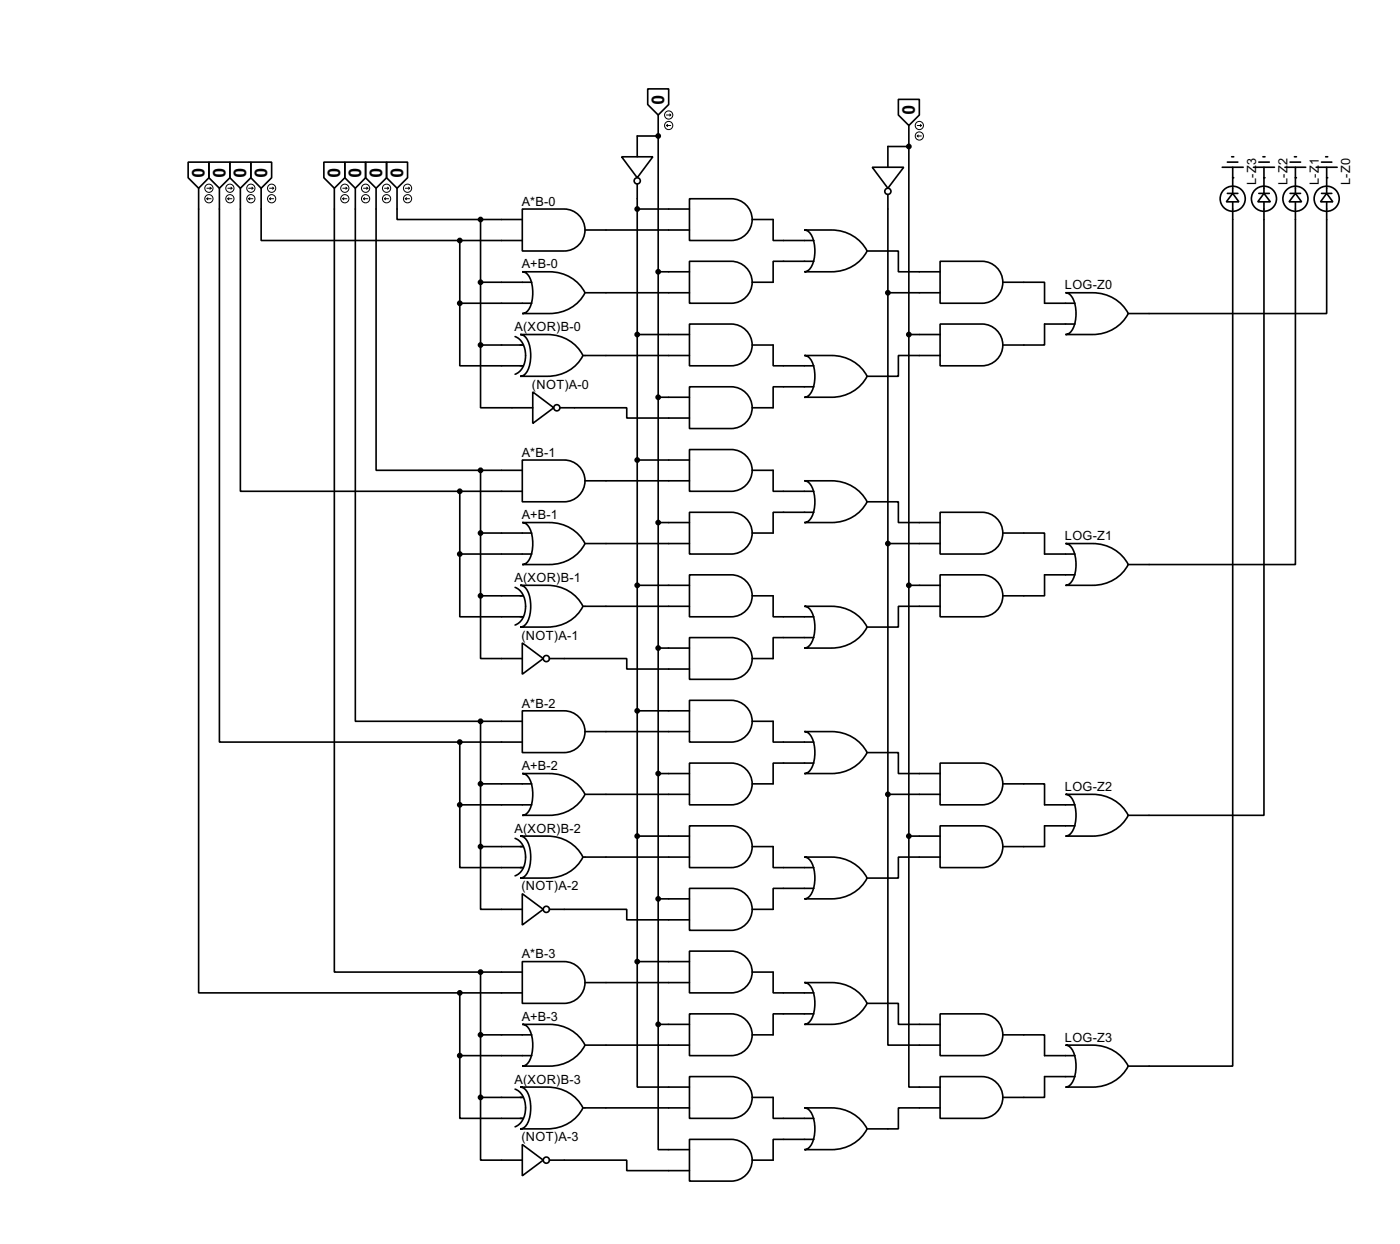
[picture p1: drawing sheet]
<svg xmlns="http://www.w3.org/2000/svg" width="340mm" height="302mm" viewBox="0 0 340 302" stroke-linecap="round" stroke-linejoin="round" font-family="sans-serif">
<g fill="none" stroke="#000" stroke-width=".4">
<path d="M45.8 39.4h5v3.8l-2.5 2.6-2.5-2.6zM50.8 39.4h5.1v3.8l-2.5 2.6-2.6-2.6zM55.9 39.4h5.1v3.8l-2.5 2.6-2.6-2.6zM61 39.4h5.1v3.8l-2.6 2.6-2.5-2.6zM78.8 39.4h5.1v3.8l-2.6 2.6-2.5-2.6zM83.9 39.4h5v3.8l-2.5 2.6-2.5-2.6zM88.9 39.4h5.1v3.8l-2.5 2.6-2.6-2.6zM94 39.4h5.1v3.8l-2.5 2.6-2.6-2.6zM151.2 38.1h7.6l-3.8 5.1zM157.5 21.6h5.1v3.8l-2.5 2.6-2.6-2.6zM160.1 33.1h-5.1v5M160.1 28v221"/>
<path d="M218.5 24.2h5.1v3.8l-2.6 2.5-2.5-2.5zM221 35.6h-5.1v5.1M221 30.5v172.7M298.5 39.4h2.5M299.5 38.1h.5M306.1 39.4h2.6M307.1 38.1h.5M313.7 39.4h2.6M314.8 38.1h.5M321.4 39.4h2.5M322.4 38.1h.5M48.3 45.8v195.5h63.5"/>
<path d="M53.4 45.8v134.6h58.4M58.5 45.8v73.6h53.3M63.5 45.8v12.7h48.3M81.3 45.8v190.5h35.6M86.4 45.8v129.5h30.5M91.5 45.8v68.5h25.4M96.6 45.8v7.6h20.3M111.8 58.5h15.2M111.8 58.5v15.2M116.9 53.4h10.1M116.9 53.4v30.5M127 50.8h10.2a5.1 5.1 0 0 1 5.1 5.1 5.1 5.1 0 0 1-5.1 5.1h-10.2z"/>
<path d="M142.3 55.9h25.4M155 44.7v189M155 50.8h12.7M167.7 48.3h10.1a5.1 5.1 0 0 1 5.1 5.1 5.1 5.1 0 0 1-5.1 5.1h-10.1zM182.9 53.4h5.1v5.1h9.9M195.6 55.9h6.6a9.6 9.6 0 0 1 8.7 5.1 9.6 9.6 0 0 1-8.7 5.1h-6.6a3.2 3.2 0 0 0 2.4-3.2 7.7 7.7 0 0 0-1.4-6.6zM212.1 40.7h7.7l-3.9 5.1zM215.9 47.3v145.8M297.2 40.7h5.1M298.5 47h2.5M299.8 47l1.5 2.1h-3.1zM299.8 49.1v210h-25.4"/>
<path d="M299.8 40.7v6.3M304.8 40.7h5.1M306.1 47h2.6M307.4 47l1.5 2.1h-3zM307.4 49.1v149.1h-33M307.4 40.7v6.3M312.5 40.7h5M313.7 47h2.6M315 47l1.5 2.1h-3zM315 49.1v88.1h-40.6M315 40.7v6.3M320.1 40.7h5.1"/>
<path d="M321.4 47h2.5M322.6 47l1.5 2.1h-3zM322.6 49.1v27.1h-48.2M322.6 40.7v6.3M111.8 73.7v15.2h15.5M111.8 73.7h17.5M116.9 68.6h12.4M127 66.1h6.6a9.5 9.5 0 0 1 8.7 5.1 9.5 9.5 0 0 1-8.7 5h-6.6a3.1 3.1 0 0 0 2.4-3.1 7.8 7.8 0 0 0-1.3-6.6zM142.3 71.2h25.4M160.1 66.1h7.6M167.7 63.5h10.1a5.1 5.1 0 0 1 5.1 5.1 5.1 5.1 0 0 1-5.1 5.1h-10.1zM167.7 78.8h10.1a5.1 5.1 0 0 1 5.1 5 5.1 5.1 0 0 1-5.1 5.1h-10.1z"/>
<path d="M197.9 63.5h-9.9v5.1h-5.1M210.9 61h7.6v5.1h10.1M215.9 71.2h12.7M228.6 63.5h10.2a5.1 5.1 0 0 1 5.1 5.1 5.1 5.1 0 0 1-5.1 5.1h-10.2zM228.6 78.8h10.2a5.1 5.1 0 0 1 5.1 5 5.1 5.1 0 0 1-5.1 5.1h-10.2zM243.9 68.6h10.1v5.1h7.4M259.1 71.2h6.6a9.6 9.6 0 0 1 8.7 5 9.6 9.6 0 0 1-8.7 5.1h-6.6a3.2 3.2 0 0 0 2.4-3.1 7.6 7.6 0 0 0-1.4-6.6zM261.4 78.8h-7.4v5.1h-10.1M116.9 83.9v15.2h12.7M116.9 83.9h10.4M125.3 81.8a5.1 5.1 0 0 1 2.3 6.2 4 4 0 0 1-2.3 3M126.5 81.3h6.6a9.5 9.5 0 0 1 8.7 5.1 9.5 9.5 0 0 1-8.7 5.1h-6.6a3.2 3.2 0 0 0 2.4-3.2 7.8 7.8 0 0 0-1.3-6.6z"/>
<path d="M129.6 95.3l5.1 3.8-5.1 3.8zM136.2 99.1h16.2v2.5h15.3M141.8 86.4h25.9M155 81.3h12.7M160.1 96.6h7.6M167.7 94h10.1a5.1 5.1 0 0 1 5.1 5.1 5.1 5.1 0 0 1-5.1 5.1h-10.1zM182.9 83.9h5.1v5h9.9M195.6 86.4h6.6a9.6 9.6 0 0 1 8.7 5.1 9.6 9.6 0 0 1-8.7 5.1h-6.6a3.2 3.2 0 0 0 2.4-3.2 7.6 7.6 0 0 0-1.4-6.6zM197.9 94h-9.9v5.1h-5.1M221 81.3h7.6M228.6 86.4h-10.1v5.1h-7.6M111.8 119.4h15.2"/>
<path d="M111.8 119.4v15.3M116.9 114.3v30.5M116.9 114.3h10.1M127 111.8h10.2a5.1 5.1 0 0 1 5.1 5.1 5.1 5.1 0 0 1-5.1 5.1h-10.2zM142.3 116.9h25.4M155 111.8h12.7M167.7 109.3h10.1a5.1 5.1 0 0 1 5.1 5 5.1 5.1 0 0 1-5.1 5.1h-10.1zM182.9 114.3h5.1v5.1h9.9M195.6 116.9h6.6a9.6 9.6 0 0 1 8.7 5.1 9.6 9.6 0 0 1-8.7 5h-6.6a3.2 3.2 0 0 0 2.4-3.1 7.7 7.7 0 0 0-1.4-6.6zM111.8 134.7v15.2h15.5M111.8 134.7h17.5M116.9 129.6h12.4"/>
<path d="M127 127h6.6a9.5 9.5 0 0 1 8.7 5.1 9.5 9.5 0 0 1-8.7 5.1h-6.6a3.2 3.2 0 0 0 2.4-3.1 7.8 7.8 0 0 0-1.3-6.7zM142.3 132.1h25.4M160.1 127h7.6M167.7 124.5h10.1a5.1 5.1 0 0 1 5.1 5.1 5.1 5.1 0 0 1-5.1 5.1h-10.1zM167.7 139.7h10.1a5.1 5.1 0 0 1 5.1 5.1 5.1 5.1 0 0 1-5.1 5.1h-10.1zM197.9 124.5h-9.9v5.1h-5.1M210.9 122h7.6v5h10.1M215.9 132.1h12.7M228.6 124.5h10.2a5.1 5.1 0 0 1 5.1 5.1 5.1 5.1 0 0 1-5.1 5.1h-10.2zM228.6 139.7h10.2a5.1 5.1 0 0 1 5.1 5.1 5.1 5.1 0 0 1-5.1 5.1h-10.2zM243.9 129.6h10.1v5.1h7.4M259.1 132.1h6.6a9.6 9.6 0 0 1 8.7 5.1 9.6 9.6 0 0 1-8.7 5.1h-6.6a3.2 3.2 0 0 0 2.4-3.2 7.7 7.7 0 0 0-1.4-6.6z"/>
<path d="M261.4 139.7h-7.4v5.1h-10.1M116.9 144.8v15.3h10.1M116.9 144.8h10.4M125.3 142.8a5.2 5.2 0 0 1 2.3 6.2 3.9 3.9 0 0 1-2.3 2.9M126.5 142.3h6.6a9.5 9.5 0 0 1 8.7 5.1 9.5 9.5 0 0 1-8.7 5h-6.6a3.1 3.1 0 0 0 2.4-3.1 7.8 7.8 0 0 0-1.3-6.6zM127 156.3l5.1 3.8-5.1 3.8zM141.8 147.4h25.9M155 142.3h12.7M160.1 157.5h7.6M167.7 155h10.1a5.1 5.1 0 0 1 5.1 5 5.1 5.1 0 0 1-5.1 5.1h-10.1zM182.9 144.8h5.1v5.1h9.9M195.6 147.4h6.6a9.6 9.6 0 0 1 8.7 5 9.6 9.6 0 0 1-8.7 5.1h-6.6a3.2 3.2 0 0 0 2.4-3.1 7.6 7.6 0 0 0-1.4-6.6z"/>
<path d="M197.9 155h-9.9v5.1h-5.1M221 142.3h7.6M228.6 147.4h-10.1v5h-7.6M116.9 175.3v30.5M116.9 175.3h10.1M127 172.8h10.2a5.1 5.1 0 0 1 5.1 5 5.1 5.1 0 0 1-5.1 5.1h-10.2zM133.6 160.1h18.8v2.5h15.3M142.3 177.8h25.4M155 172.8h12.7M167.7 170.2h10.1a5.1 5.1 0 0 1 5.1 5.1 5.1 5.1 0 0 1-5.1 5.1h-10.1zM182.9 175.3h5.1v5.1h9.9M195.6 177.8h6.6a9.6 9.6 0 0 1 8.7 5.1 9.6 9.6 0 0 1-8.7 5.1h-6.6a3.2 3.2 0 0 0 2.4-3.1 7.7 7.7 0 0 0-1.4-6.7z"/>
<path d="M111.8 195.6v15.3h15.5M111.8 180.4v15.2M111.8 180.4h15.2M111.8 195.6h17.5M116.9 190.5h12.4M127 188h6.6a9.5 9.5 0 0 1 8.7 5.1 9.5 9.5 0 0 1-8.7 5.1h-6.6a3.2 3.2 0 0 0 2.4-3.2 7.7 7.7 0 0 0-1.3-6.6zM142.3 193.1h25.4M160.1 188h7.6M167.7 185.5h10.1a5.1 5.1 0 0 1 5.1 5 5.1 5.1 0 0 1-5.1 5.1h-10.1zM197.9 185.5h-9.9v5h-5.1M210.9 182.9h7.6v5.1h10.1M215.9 193.1v60.9h12.7"/>
<path d="M215.9 193.1h12.7M228.6 185.5h10.2a5.1 5.1 0 0 1 5.1 5 5.1 5.1 0 0 1-5.1 5.1h-10.2zM243.9 190.5h10.1v5.1h7.4M259.1 193.1h6.6a9.6 9.6 0 0 1 8.7 5.1 9.6 9.6 0 0 1-8.7 5h-6.6a3.2 3.2 0 0 0 2.4-3.1 7.7 7.7 0 0 0-1.4-6.6zM116.9 205.8v15.2h10.1M116.9 205.8h10.4M125.3 203.8a5.1 5.1 0 0 1 2.3 6.1 3.9 3.9 0 0 1-2.3 3M126.5 203.2h6.6a9.5 9.5 0 0 1 8.7 5.1 9.5 9.5 0 0 1-8.7 5.1h-6.6a3.2 3.2 0 0 0 2.4-3.1 7.8 7.8 0 0 0-1.3-6.7zM127 217.2l5.1 3.8-5.1 3.8zM141.8 208.3h25.9M155 203.2h12.7M160.1 218.5h7.6"/>
<path d="M167.7 200.7h10.1a5.1 5.1 0 0 1 5.1 5.1 5.1 5.1 0 0 1-5.1 5.1h-10.1zM167.7 215.9h10.1a5.1 5.1 0 0 1 5.1 5.1 5.1 5.1 0 0 1-5.1 5.1h-10.1zM182.9 205.8h5.1v5.1h9.9M195.6 208.3h6.6a9.6 9.6 0 0 1 8.7 5.1 9.6 9.6 0 0 1-8.7 5.1h-6.6a3.2 3.2 0 0 0 2.4-3.2 7.7 7.7 0 0 0-1.4-6.6zM197.9 215.9h-9.9v5.1h-5.1M221 203.2v61h7.6M221 203.2h7.6M228.6 200.7h10.2a5.1 5.1 0 0 1 5.1 5.1 5.1 5.1 0 0 1-5.1 5.1h-10.2zM228.6 208.3h-10.1v5.1h-7.6M261.4 200.7h-7.4v5.1h-10.1M116.9 236.3v30.4M116.9 236.3h10.1"/>
<path d="M127 233.7h10.2a5.1 5.1 0 0 1 5.1 5.1 5.1 5.1 0 0 1-5.1 5.1h-10.2zM133.6 221h18.8v2.6h15.3M142.3 238.8h25.4M155 233.7v30.5h12.7M155 233.7h12.7M167.7 231.2h10.1a5.1 5.1 0 0 1 5.1 5 5.1 5.1 0 0 1-5.1 5.1h-10.1zM182.9 236.3h5.1v5h9.9M195.6 238.8h6.6a9.6 9.6 0 0 1 8.7 5.1 9.6 9.6 0 0 1-8.7 5.1h-6.6a3.2 3.2 0 0 0 2.4-3.2 7.6 7.6 0 0 0-1.4-6.6zM111.8 256.6v15.2h15.5M111.8 241.3v15.3M111.8 241.3h15.2M111.8 256.6h17.5"/>
<path d="M116.9 251.5h12.4M127 249h6.6a9.5 9.5 0 0 1 8.7 5 9.5 9.5 0 0 1-8.7 5.1h-6.6a3.2 3.2 0 0 0 2.4-3.1 7.7 7.7 0 0 0-1.3-6.6zM142.3 254h25.4M160.1 249v30.4h7.6M160.1 249h7.6M167.7 246.4h10.1a5.1 5.1 0 0 1 5.1 5.1 5.1 5.1 0 0 1-5.1 5.1h-10.1zM197.9 246.4h-9.9v5.1h-5.1M210.9 243.9h7.6v5.1h10.1M228.6 246.4h10.2a5.1 5.1 0 0 1 5.1 5.1 5.1 5.1 0 0 1-5.1 5.1h-10.2zM243.9 251.5h10.1v5.1h7.4M259.1 254h6.6a9.6 9.6 0 0 1 8.7 5.1 9.6 9.6 0 0 1-8.7 5.1h-6.6a3.2 3.2 0 0 0 2.4-3.1 7.7 7.7 0 0 0-1.4-6.7zM116.9 266.7v15.3h10.1"/>
<path d="M116.9 266.7h10.4M125.3 264.7a5.1 5.1 0 0 1 2.3 6.2 4 4 0 0 1-2.3 3M126.5 264.2h6.6a9.5 9.5 0 0 1 8.7 5.1 9.5 9.5 0 0 1-8.7 5.1h-6.6a3.2 3.2 0 0 0 2.4-3.2 7.7 7.7 0 0 0-1.3-6.6zM127 278.2l5.1 3.8-5.1 3.8zM141.8 269.3h25.9M167.7 261.7h10.1a5.1 5.1 0 0 1 5.1 5 5.1 5.1 0 0 1-5.1 5.1h-10.1zM167.7 276.9h10.1a5.1 5.1 0 0 1 5.1 5.1 5.1 5.1 0 0 1-5.1 5.1h-10.1zM182.9 266.7h5.1v5.1h9.9M195.6 269.3h6.6a9.6 9.6 0 0 1 8.7 5.1 9.6 9.6 0 0 1-8.7 5h-6.6a3.2 3.2 0 0 0 2.4-3.1 7.7 7.7 0 0 0-1.4-6.6zM197.9 276.9h-9.9v5.1h-5.1M228.6 261.7h10.2a5.1 5.1 0 0 1 5.1 5 5.1 5.1 0 0 1-5.1 5.1h-10.2zM228.6 269.3h-10.1v5.1h-7.6"/>
<path d="M261.4 261.7h-7.4v5h-10.1M133.6 282h18.8v2.5h15.3"/>
<circle cx="154.9" cy="44" r=".75"/>
<circle cx="215.9" cy="46.5" r=".75"/>
<circle cx="299.7" cy="48.3" r="3.1"/>
<circle cx="307.3" cy="48.3" r="3.1"/>
<circle cx="315" cy="48.3" r="3.1"/>
<circle cx="322.6" cy="48.3" r="3.1"/>
<circle cx="135.4" cy="99.1" r=".75"/>
<circle cx="132.8" cy="160.1" r=".75"/>
<circle cx="132.8" cy="221" r=".75"/>
<circle cx="132.8" cy="282" r=".75"/>
</g>
<g fill="#000">
<circle cx="160.1" cy="33.1" r=".2"/>
<circle cx="221" cy="35.6" r=".2"/>
<circle cx="299.8" cy="43.2" r=".2"/>
<circle cx="307.4" cy="43.2" r=".2"/>
<circle cx="315" cy="43.2" r=".2"/>
<circle cx="322.6" cy="43.2" r=".2"/>
</g>
<g fill="none" stroke="#000" stroke-width=".24">
<path d="M162.1 28h1M162.1 30.5l.3 .3M162.1 30.5h1M162.4 30.3l-.3 .2M162.9 27.7l.2 .3M163.1 28l-.2 .2M223.1 30.5h1M223.1 33.1l.2 .2M223.1 33.1h1M223.3 32.8l-.2 .3M223.8 30.3l.3 .2M224.1 30.5l-.3 .3"/>
<path d="M50.3 45.8h1.1M50.3 48.3h1.1M50.3 48.3l.3 .3M50.6 48.1l-.3 .2M51.1 45.5l.3 .3M51.4 45.8l-.3 .2M55.4 45.8h1M55.4 48.3h1M55.4 48.3l.3 .3M55.7 48.1l-.3 .2M56.2 45.5l.2 .3M56.4 45.8l-.2 .2"/>
<path d="M60.5 45.8h1M60.5 48.3h1M60.5 48.3l.3 .3M60.8 48.1l-.3 .2M61.3 45.5l.2 .3M61.5 45.8l-.2 .2M65.6 45.8h1M65.6 48.3h1M65.6 48.3l.2 .3M65.8 48.1l-.2 .2M66.3 45.5l.3 .3M66.6 45.8l-.3 .2"/>
<path d="M83.4 45.8h1M83.4 48.3h1M83.4 48.3l.2 .3M83.6 48.1l-.2 .2M84.1 45.5l.3 .3M84.4 45.8l-.3 .2M88.4 45.8h1.1M88.4 48.3h1.1M88.4 48.3l.3 .3M88.7 48.1l-.3 .2M89.2 45.5l.3 .3M89.5 45.8l-.3 .2"/>
<path d="M93.5 45.8h1M93.5 48.3h1M93.5 48.3l.3 .3M93.8 48.1l-.3 .2M94.3 45.5l.2 .3M94.5 45.8l-.2 .2M98.6 45.8h1M98.6 48.3l.3 .3M98.6 48.3h1M98.9 48.1l-.3 .2M99.4 45.5l.2 .3M99.6 45.8l-.2 .2"/>
<circle cx="162.6" cy="30.5" r="1"/>
<circle cx="162.6" cy="28" r="1"/>
<circle cx="223.5" cy="33.1" r="1"/>
<circle cx="223.5" cy="30.5" r="1"/>
<circle cx="50.8" cy="48.3" r="1"/>
<circle cx="50.8" cy="45.8" r="1"/>
<circle cx="55.9" cy="48.3" r="1"/>
<circle cx="55.9" cy="45.8" r="1"/>
<circle cx="61" cy="45.8" r="1"/>
<circle cx="61" cy="48.3" r="1"/>
<circle cx="66" cy="48.3" r="1"/>
<circle cx="66" cy="45.8" r="1"/>
<circle cx="83.8" cy="45.8" r="1"/>
<circle cx="83.8" cy="48.3" r="1"/>
<circle cx="88.9" cy="45.8" r="1"/>
<circle cx="88.9" cy="48.3" r="1"/>
<circle cx="94" cy="48.3" r="1"/>
<circle cx="94" cy="45.8" r="1"/>
<circle cx="99.1" cy="45.8" r="1"/>
<circle cx="99.1" cy="48.3" r="1"/>
</g>
<g fill="#000" stroke="#000" stroke-width=".4">
<circle cx="160" cy="33.1" r=".5"/>
<circle cx="221" cy="35.6" r=".5"/>
<circle cx="111.8" cy="58.5" r=".5"/>
<circle cx="116.8" cy="53.4" r=".5"/>
<circle cx="154.9" cy="50.8" r=".5"/>
<circle cx="111.8" cy="73.7" r=".5"/>
<circle cx="116.8" cy="68.6" r=".5"/>
<circle cx="160" cy="66.1" r=".5"/>
<circle cx="215.9" cy="71.2" r=".5"/>
<circle cx="116.8" cy="83.9" r=".5"/>
<circle cx="154.9" cy="81.3" r=".5"/>
<circle cx="160" cy="96.6" r=".5"/>
<circle cx="221" cy="81.3" r=".5"/>
<circle cx="111.8" cy="119.4" r=".5"/>
<circle cx="116.8" cy="114.3" r=".5"/>
<circle cx="154.9" cy="111.8" r=".5"/>
<circle cx="111.8" cy="134.7" r=".5"/>
<circle cx="116.8" cy="129.6" r=".5"/>
<circle cx="160" cy="127" r=".5"/>
<circle cx="215.9" cy="132.1" r=".5"/>
<circle cx="116.8" cy="144.8" r=".5"/>
<circle cx="154.9" cy="142.3" r=".5"/>
<circle cx="160" cy="157.5" r=".5"/>
<circle cx="221" cy="142.3" r=".5"/>
<circle cx="116.8" cy="175.3" r=".5"/>
<circle cx="154.9" cy="172.8" r=".5"/>
<circle cx="111.8" cy="195.6" r=".5"/>
<circle cx="111.8" cy="180.4" r=".5"/>
<circle cx="116.8" cy="190.5" r=".5"/>
<circle cx="160" cy="188" r=".5"/>
<circle cx="215.9" cy="193.1" r=".5"/>
<circle cx="116.8" cy="205.8" r=".5"/>
<circle cx="154.9" cy="203.2" r=".5"/>
<circle cx="160" cy="218.5" r=".5"/>
<circle cx="221" cy="203.2" r=".5"/>
<circle cx="116.8" cy="236.3" r=".5"/>
<circle cx="154.9" cy="233.7" r=".5"/>
<circle cx="111.8" cy="241.3" r=".5"/>
<circle cx="111.8" cy="256.6" r=".5"/>
<circle cx="116.8" cy="251.5" r=".5"/>
<circle cx="160" cy="249" r=".5"/>
<circle cx="116.8" cy="266.7" r=".5"/>
</g>
<g font-size="4.8">
<text x="158.5" y="23" transform="rotate(90 158.5 23)">0</text>
<text x="219.4" y="25.6" transform="rotate(90 219.4 25.6)">0</text>
<text x="46.7" y="40.8" transform="rotate(90 46.7 40.8)">0</text>
<text x="51.8" y="40.8" transform="rotate(90 51.8 40.8)">0</text>
<text x="56.9" y="40.8" transform="rotate(90 56.9 40.8)">0</text>
<text x="62" y="40.8" transform="rotate(90 62 40.8)">0</text>
<text x="79.8" y="40.8" transform="rotate(90 79.8 40.8)">0</text>
<text x="84.9" y="40.8" transform="rotate(90 84.9 40.8)">0</text>
<text x="89.9" y="40.8" transform="rotate(90 89.9 40.8)">0</text>
<text x="95" y="40.8" transform="rotate(90 95 40.8)">0</text>
</g>
<g font-size="3.5">
<text x="305.5" y="40.2" transform="rotate(-90 305.5 40.2)">3</text>
<text x="313.1" y="40.2" transform="rotate(-90 313.1 40.2)">2</text>
<text x="320.7" y="40.2" transform="rotate(-90 320.7 40.2)">1</text>
<text x="305.5" y="45" transform="rotate(-90 305.5 45)">L-Z</text>
<text x="313.1" y="45" transform="rotate(-90 313.1 45)">L-Z</text>
<text x="320.7" y="45" transform="rotate(-90 320.7 45)">L-Z</text>
<text x="328.3" y="45" transform="rotate(-90 328.3 45)">L-Z0</text>
<text x="126.9" y="50">A*B-0</text>
<text x="126.9" y="65.3">A+B-0</text>
<text x="259" y="70.4">LOG-Z0</text>
<text x="125.1" y="80.5">A(XOR)B-0</text>
<text x="129.4" y="94.5">(NOT)A-0</text>
<text x="126.9" y="111">A*B-1</text>
<text x="126.9" y="126.2">A+B-1</text>
<text x="259" y="131.3">LOG-Z1</text>
<text x="125.1" y="141.5">A(XOR)B-1</text>
<text x="126.8" y="155.5">(NOT)A-1</text>
<text x="126.9" y="172">A*B-2</text>
<text x="126.9" y="187.2">A+B-2</text>
<text x="259" y="192.3">LOG-Z2</text>
<text x="125.1" y="202.4">A(XOR)B-2</text>
<text x="126.8" y="216.4">(NOT)A-2</text>
<text x="126.9" y="232.9">A*B-3</text>
<text x="126.9" y="248.2">A+B-3</text>
<text x="259" y="253.2">LOG-Z3</text>
<text x="125.1" y="263.4">A(XOR)B-3</text>
<text x="126.8" y="277.4">(NOT)A-3</text>
</g>
</svg>
